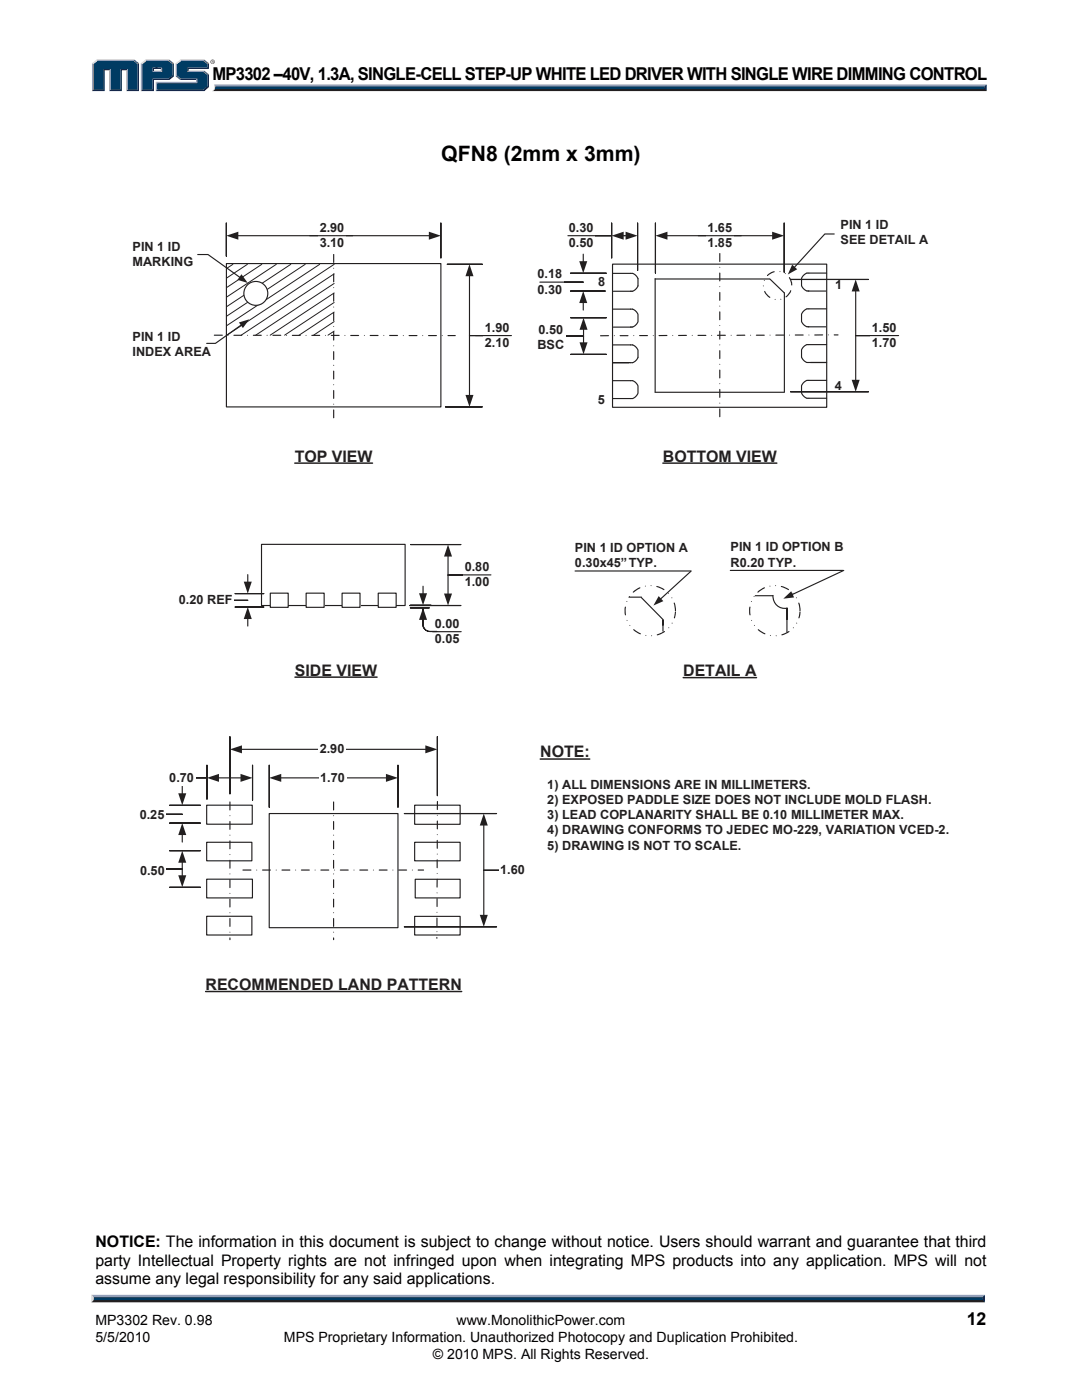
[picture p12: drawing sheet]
<svg xmlns="http://www.w3.org/2000/svg" width="216mm" height="279mm" viewBox="0 0 216 279" stroke-linecap="round" stroke-linejoin="round" font-family="sans-serif">
<path d="M42.7 16.9h154.2l-.4 .6h-153.6z" fill="#94a0b9"/>
<path d="M42.9 17.5h153.6l.4 .7h-154.6l.4-.3z" fill="#231f20"/>
<path d="M196.5 17.3l.4-.4v1.3l-.4-.4z" fill="#001339"/>
<path d="M42.9 17.3h153.6v.5h-153.7z" fill="#003b63"/>
<path d="M42.7 16.9l.2 .5a.79 .79 0 0 1-.6 .8l.1-.1a1.24 1.24 0 0 0 .3-1.2z" fill="#dcddde"/>
<path d="M30.4 14.4l.3-.3h1.4l.2 .3z" fill="#94a0b9"/>
<g fill="#003b63">
<path d="M18.6 12.8l.8-.6h7.3l.8 .6v5.1h-2v-4.1h-1.5v4.1h-1.9v-4.1h-1.5v4.1h-2z"/>
<path d="M28.4 12.8l.8-.6h2.1v1.3h-.9v.9h1.9v-.9h-1.2v-1.3h2.5l.8 .6v2.3l-.8 .6h-3.2v2.2h-2z"/>
<path d="M31.3 16.6h8v-.9h-3.2l-.8-.6v-2.3l.8-.6h4.5l.8 .6v.7h-4v.9h3.2l.8 .6v2.2l-.8 .7h-9.3z"/>
</g>
<path d="M36 12h4.8" fill="none" stroke="#94a0b9" stroke-width=".27"/>
<path d="M35.1 12.6l.9-.7 .1 .3-.8 .6z" fill="#dcddde"/>
<path d="M35.2 12.6v2.7" fill="none" stroke="#94a0b9" stroke-width=".27"/>
<path d="M35.1 15.3l.2-.2 .8 .6-.1 .3z" fill="#547194"/>
<path d="M36 15.8h3.4" fill="none" stroke="#001339" stroke-width=".27"/>
<g fill="#94a0b9">
<path d="M31.1 16.3h8v-.3l.3-.3v.9h-8.1z"/>
<path d="M31.1 16.3l.2 .3v1.3l-.2 .3z"/>
</g>
<path d="M37.4 13.5h4v-.7l.3-.2v1.2h-4.1v.3l-.2 .3z" fill="#001339"/>
<path d="M37.4 14.2h3.4" fill="none" stroke="#94a0b9" stroke-width=".27"/>
<path d="M40.8 14.1l.9 .7-.3 .2-.8-.6z" fill="#547194"/>
<g fill="#001339">
<path d="M31.1 18.2l.2-.3h9.3l.8-.7v-2.2l.3-.2v2.6l-.9 .8z"/>
<path d="M30.4 15.7h3.2l.8-.6v-2.3l.3-.2v2.7l-.9 .7h-3.1v2.2h-2.6l.3-.3h2z"/>
</g>
<path d="M33.8 11.9l.9 .7-.3 .2-.8-.6z" fill="#547194"/>
<path d="M29 12h4.8" fill="none" stroke="#94a0b9" stroke-width=".27"/>
<path d="M28.1 12.6l.9-.7 .2 .3-.8 .6z" fill="#dcddde"/>
<path d="M28.2 12.6v5.6" fill="none" stroke="#94a0b9" stroke-width=".27"/>
<path d="M32.1 13.8l.2-.3v.9l-.2-.3z" fill="#94a0b9"/>
<g fill="#001339">
<path d="M30.4 13.5h1.9l-.2 .3h-1.4v.3l-.3 .3z"/>
<path d="M27.5 12.8l.2-.2v5.6h-2.5l.3-.3h2z"/>
</g>
<path d="M26.8 11.9l.9 .7-.2 .2-.8-.6z" fill="#547194"/>
<path d="M19.2 12h7.6" fill="none" stroke="#94a0b9" stroke-width=".27"/>
<path d="M18.4 12.6l.8-.7 .2 .3-.8 .6z" fill="#dcddde"/>
<path d="M18.5 12.6v5.6" fill="none" stroke="#94a0b9" stroke-width=".27"/>
<path d="M20.6 13.8h1.5l-.3 .2h-.9v4.2h-2.5l.2-.3h2z" fill="#001339"/>
<path d="M21.9 13.8v4.4" fill="none" stroke="#94a0b9" stroke-width=".27"/>
<path d="M24 13.8h1.5l-.3 .2h-.9v4.2h-2.5l.3-.3h1.9z" fill="#001339"/>
<path d="M25.3 13.8v4.4" fill="none" stroke="#94a0b9" stroke-width=".27"/>
<path d="M40.8 11.9l.9 .7-.3 .2-.8-.6z" fill="#547194"/>
<g fill="#231f20">
<path d="M18.7 259.2h177.4l.4 .7h-178.3z"/>
<path d="M42 12.3a.45 .45 0 0 1 .9 0 .45 .45 0 0 1-.9 0zM42.1 12.3a.37 .37 0 0 0 .7 0 .37 .37 0 0 0-.7 0zM42.3 12.1l.3 .1v.4l-.2-.2-.1 .2zM42.3 12.2v.1h.2z"/>
</g>
<path d="M18.3 258.4h178.2l-.4 .8h-177.4z" fill="#94a0b9"/>
<path d="M196.5 258.4v1.5l-.4-.4v-.6z" fill="#001339"/>
<path d="M18.7 258.9h177.4v.6h-177.4z" fill="#003b63"/>
<path d="M18.2 258.4l.5 .5v.5l-.5 .5z" fill="#dcddde"/>
<path d="M58.8 92.4h15.5M132.3 92.4h22.7M58.9 135.1h16.3" fill="none" stroke="#221f1f" stroke-width=".3"/>
<path d="M45.2 44.5v6.6zM88 44.5v7z" fill-rule="evenodd" fill="#fff"/>
<path d="M45.2 44.5v6.6v-6.6M47.4 47h38.4M88 44.5v7v-7" fill="none" stroke="#221f1f" stroke-width=".23"/>
<g fill="#221f1f">
<path d="M45.2 47l2.4-.8v1.6z"/>
<path d="M85.6 46.2l2.4 .8-2.4 .8z"/>
</g>
<path d="M63.5 43.5h5.5v6.7h-5.5z" fill="#fff"/>
<path d="M93.7 67h5.5zM89.2 52.7h7zM88.9 81.2h7.3z" fill-rule="evenodd" fill="#fff"/>
<path d="M93.7 54.9v24.1M96.2 52.7h-7h7M99.2 67h-5.5h5.5M96.2 81.2h-7.3h7.3" fill="none" stroke="#221f1f" stroke-width=".23"/>
<g fill="#221f1f">
<path d="M92.9 78.8h1.6l-.8 2.4z"/>
<path d="M93.7 52.7l.8 2.4h-1.6z"/>
</g>
<path d="M96.4 63.4h5.6v6.7h-5.6z" fill="#fff"/>
<path d="M39.5 50.8h2l6.4 4.6" fill="none" stroke="#221f1f" stroke-width=".23"/>
<path d="M48.2 54.7l1.2 1.8-2-.7z" fill="#221f1f"/>
<path d="M53.7 152.7v8.4zM79.4 152.7v8.4z" fill-rule="evenodd" fill="#fff"/>
<path d="M53.7 152.7v8.4v-8.4M55.9 155.2h21.3M79.4 152.7v8.4v-8.4" fill="none" stroke="#221f1f" stroke-width=".23"/>
<g fill="#221f1f">
<path d="M53.7 155.2l2.4-.8v1.6z"/>
<path d="M77 154.4l2.4 .8-2.4 .8z"/>
</g>
<path d="M63.6 153.2h5.6v3.7h-5.6z" fill="#fff"/>
<path d="M30.5 173.5l-.1 .4 .1-.4 .1-.1h5.8zM33.8 169.8h6.2zM33.8 177.1h6.2z" fill-rule="evenodd" fill="#fff"/>
<path d="M30.5 173.5l5.9-.1h-5.8l-.1 .1-.1 .4zM33.8 169.8h6.2h-6.2M33.8 177.1h6.2h-6.2M36.4 172v2.9" fill="none" stroke="#221f1f" stroke-width=".23"/>
<g fill="#221f1f">
<path d="M35.6 174.7h1.6l-.8 2.4z"/>
<path d="M36.4 169.8l.8 2.4h-1.6z"/>
</g>
<path d="M27.6 171.9h5.6v3.6h-5.6z" fill="#fff"/>
<path d="M30.4 162.5v.2l.1-.2h5.9zM33.8 160.7h6.2zM33.8 164.3h6.2z" fill-rule="evenodd" fill="#fff"/>
<path d="M36.4 156.9v1.6M30.4 162.5h6h-5.9l-.1 .2zM33.8 160.7h6.2h-6.2M33.8 164.3h6.2h-6.2M36.4 166.5v1.6" fill="none" stroke="#221f1f" stroke-width=".23"/>
<g fill="#221f1f">
<path d="M36.4 164.3l.8 2.4h-1.6z"/>
<path d="M35.6 158.3h1.6l-.8 2.4z"/>
</g>
<path d="M27.6 160.7h5.6v3.7h-5.6z" fill="#fff"/>
<path d="M41 197.9h51.1" fill="none" stroke="#221f1f" stroke-width=".3"/>
<path d="M45.9 147v11.4zM87.3 147v11.8z" fill-rule="evenodd" fill="#fff"/>
<path d="M45.9 147v11.4v-11.4M48.1 149.5h37M87.3 147v11.8v-11.8" fill="none" stroke="#221f1f" stroke-width=".23"/>
<g fill="#221f1f">
<path d="M45.9 149.5l2.4-.7v1.5z"/>
<path d="M84.9 148.8l2.4 .7-2.4 .8z"/>
</g>
<path d="M63.5 147.5h5.6v3.7h-5.6z" fill="#fff"/>
<path d="M107.8 151.5h9.9" fill="none" stroke="#221f1f" stroke-width=".3"/>
<path d="M61.8 47h8.6" fill="none" stroke="#221f1f" stroke-width=".23"/>
<path d="M96.5 173.7l5.8-.1zM80.7 162.4h18.4zM80.7 185h18.4z" fill-rule="evenodd" fill="#fff"/>
<path d="M96.5 173.7l5.8-.1zM96.5 164.6v18.2M99.1 162.4h-18.4h18.4M99.1 185h-18.4h18.4" fill="none" stroke="#221f1f" stroke-width=".23"/>
<g fill="#221f1f">
<path d="M95.7 182.6h1.6l-.8 2.4z"/>
<path d="M96.5 162.4l.8 2.4h-1.6z"/>
</g>
<path d="M99.5 171.6h5.6v3.7h-5.6z" fill="#fff"/>
<path d="M36.3 155.2h5zM41.3 152.7v6.8zM50.4 152.7v7z" fill-rule="evenodd" fill="#fff"/>
<path d="M36.3 155.2h5h-5M41.3 152.7v6.8v-6.8M43.5 155.2h4.7M50.4 152.7v7v-7" fill="none" stroke="#221f1f" stroke-width=".23"/>
<g fill="#221f1f">
<path d="M41.3 155.2l2.4-.8v1.6z"/>
<path d="M48 154.4l2.4 .8-2.4 .8z"/>
</g>
<path d="M33.5 153.2h5.5v3.7h-5.5z" fill="#fff"/>
<path d="M159.5 122.1l.1-.1 .1 .2v.3l-.2 .9h-.1zM158.9 124.3h.1l.1 .1-.2 .1zM158.2 125.2h.2v.2h-.2zM156 126.6l1.5-.6v.1l-1.1 .6-.4 .1-.1-.1zM154.9 126.8l.1 .1-.1 .1-.1-.1zM153.6 126.8l.2-.1v.1l-.1 .1zM151.2 125.6l1.5 .9-.1 .1-.7-.4-.7-.5zM150.5 124.7l.1 .1v.1h-.2zM149.9 123.7l.2 .1-.1 .1h-.1zM149.5 121.1l.2-.1 .1 .1-.1 1.7-.2-.4zM149.8 120l.2-.1v.2h-.1zM150.4 119l.1-.1 .1 .2h-.2zM151.1 118.1l1.1-.7 .4-.1-1.3 1h-.2zM153.6 116.9l.2 .1-.1 .1-.2-.1zM154.6 116.9l.2-.1 .1 .1-.1 .1zM155.8 117l.1-.1 .8 .3 .7 .4v.2zM158.1 118.3h.2v.2h-.2zM158.9 119.2l.1 .1v.1h-.2zM159.3 120.2l.2 .1 .2 .8v.8l-.1 .1z" fill="#221f1f"/>
<path d="M168.4 113.8l-10.4 4.9" fill="none" stroke="#221f1f" stroke-width=".23"/>
<path d="M156.3 119.5l1.6-1.5 .5 1.2z" fill="#221f1f"/>
<path d="M48.2 64.8l-5.2 3.7h-1.8M145.7 113.8h22.5" fill="none" stroke="#221f1f" stroke-width=".23"/>
<path d="M136.3 135.2h14.7" fill="none" stroke="#221f1f" stroke-width=".3"/>
<path d="M47.7 64.4l2-.7-1.2 1.8z" fill="#221f1f"/>
<path d="M150.7 118.9h3.5M154.2 118.8a2.4 2.4 0 0 0 2.9 2.6M157 123.6v-2.2v4.8" fill="none" stroke="#221f1f" stroke-width=".23"/>
<path d="M130.8 44.5v10zM156.5 44.5v9.8z" fill-rule="evenodd" fill="#fff"/>
<path d="M130.8 44.5v10v-10M133 47h21.3M156.5 44.5v9.8v-9.8" fill="none" stroke="#221f1f" stroke-width=".23"/>
<g fill="#221f1f">
<path d="M130.8 47l2.4-.8v1.6z"/>
<path d="M154.1 46.2l2.4 .8-2.4 .8z"/>
</g>
<path d="M140.8 43.5h5.6v6.7h-5.6z" fill="#fff"/>
<path d="M170.7 67h5.7zM157.7 55.8h15.6zM157.7 78.2h15.6z" fill-rule="evenodd" fill="#fff"/>
<path d="M170.7 58v18M173.3 55.8h-15.6h15.6M170.7 67h5.8zM173.3 78.2h-15.6h15.6" fill="none" stroke="#221f1f" stroke-width=".23"/>
<g fill="#221f1f">
<path d="M169.9 75.8h1.6l-.8 2.4z"/>
<path d="M170.7 55.8l.8 2.4h-1.6z"/>
</g>
<path d="M173.7 63.5h5.5v6.7h-5.5z" fill="#fff"/>
<path d="M170.7 67h8.6" fill="none" stroke="#221f1f" stroke-width=".23"/>
<path d="M110 67.1h6.4h-6.3l-.2 .2zM113.9 63.4h7.1zM113.9 70.7h7.1z" fill-rule="evenodd" fill="#fff"/>
<path d="M110 67.1l-.1 .2 .2-.2h6.3zM113.9 63.4h7.1h-7.1M113.9 70.7h7.1h-7.1M116.4 65.6v2.9" fill="none" stroke="#221f1f" stroke-width=".23"/>
<g fill="#221f1f">
<path d="M115.6 68.3h1.6l-.8 2.4z"/>
<path d="M116.4 63.4l.8 2.4h-1.6z"/>
</g>
<path d="M106.9 63.8h6v6.7h-6z" fill="#fff"/>
<path d="M109.7 56.3h6.7zM113.8 54.5h7.2zM113.8 58.1h7z" fill-rule="evenodd" fill="#fff"/>
<path d="M109.7 56.3h6.7h-6.7M113.8 54.5h7.2h-7.2M113.8 58.1h7h-7M116.4 50.7v1.6M116.4 60.3v1.6" fill="none" stroke="#221f1f" stroke-width=".23"/>
<g fill="#221f1f">
<path d="M116.4 58.1l.8 2.4h-1.6z"/>
<path d="M115.6 52.1h1.6l-.8 2.4z"/>
</g>
<path d="M107 52.8h5.5v6.7h-5.5z" fill="#fff"/>
<path d="M107.7 56.3h8.6M139.3 47h8.6M166.5 46.7h-1.9l-6.1 6.7" fill="none" stroke="#221f1f" stroke-width=".23"/>
<path d="M158.1 52.8l1 .9-1.9 1.1z" fill="#221f1f"/>
<path d="M116 47h6zM122 44.5v7zM127.2 44.5v9.5z" fill-rule="evenodd" fill="#fff"/>
<path d="M116 47h6.1h-6.1M122.1 44.5v7v-7M124.3 47h.7M127.2 44.5v9.5v-9.5" fill="none" stroke="#221f1f" stroke-width=".23"/>
<g fill="#221f1f">
<path d="M122 47l2.4-.8v1.6z"/>
<path d="M124.8 46.2l2.4 .8-2.4 .8z"/>
</g>
<path d="M113.2 43.5h5.6v6.7h-5.6z" fill="#fff"/>
<path d="M113.3 47h8.6" fill="none" stroke="#221f1f" stroke-width=".23"/>
<path d="M89.4 114.8h5.8zM81.9 108.7h10zM81.7 120.8h10.2z" fill-rule="evenodd" fill="#fff"/>
<path d="M89.4 110.9v7.7M91.9 108.7h-10h10M95.2 114.8h-5.8h5.8M91.9 120.8h-10.1h10.1" fill="none" stroke="#221f1f" stroke-width=".23"/>
<g fill="#221f1f">
<path d="M89.4 108.7l.8 2.4h-1.6z"/>
<path d="M88.6 118.5h1.6l-.8 2.3z"/>
</g>
<path d="M92.4 111.2h5.6v6.7h-5.6z" fill="#fff"/>
<path d="M86.3 126.1h5.7" fill="none" stroke="#221f1f" stroke-width=".23"/>
<path d="M84.4 121.3v3.4a1.37 1.37 0 0 0 1.4 1.3h1.4h-1.4a1.37 1.37 0 0 1-1.4-1.3zM81.9 120.8h4.1zM81.9 121.3h3.7z" fill-rule="evenodd" fill="#fff"/>
<path d="M84.4 117v1.6M81.9 120.8h4.1h-4.1M81.9 121.3h3.8h-3.8M84.4 123.5v1.6M84.4 121.3v3.4a1.37 1.37 0 0 0 1.4 1.3h1.4h-1.4a1.37 1.37 0 0 1-1.4-1.3z" fill="none" stroke="#221f1f" stroke-width=".23"/>
<g fill="#221f1f">
<path d="M84.4 121.3l.8 2.4h-1.6z"/>
<path d="M83.6 118.4h1.6l-.8 2.4z"/>
</g>
<path d="M41.1 119.8h8.3zM46.9 118.5h5.7zM46.9 121.1h5.7z" fill-rule="evenodd" fill="#fff"/>
<path d="M41.1 119.8h8.3h-8.3M46.9 118.5h5.7h-5.7M49.4 114.7v1.6M46.9 121.1h5.7h-5.7M49.4 123.3v1.6" fill="none" stroke="#221f1f" stroke-width=".23"/>
<g fill="#221f1f">
<path d="M49.4 121.1l.8 2.4h-1.6z"/>
<path d="M48.6 116.1h1.6l-.8 2.4z"/>
</g>
<path d="M35.4 117.8h11.3v3.7h-11.3z" fill="#fff"/>
<path d="M89.4 114.7h8.6" fill="none" stroke="#221f1f" stroke-width=".23"/>
<g fill="#221f1f">
<path d="M166.3 66.8l.1-.1 .9 .1-.1 .2zM165.3 66.7l.1 .1-.1 .2-.1-.2zM162.4 66.9l.2-.2h1.6l.1 .1-.1 .2h-1.6zM161.4 66.7l.1 .2-.1 .1-.1-.1zM158.6 66.9l.1-.2h1.6l.1 .2-.1 .1h-1.6zM157.5 66.8l.2 .1-.2 .1-.1-.1zM154.7 66.9l.1-.1h1.6l.1 .1-.1 .1h-1.6zM153.6 66.8l.2 .1-.1 .1-.2-.1zM150.8 66.9l.1-.1h1.6l.1 .1-.1 .1h-1.6zM149.8 66.8l.1 .1-.1 .1-.1-.1zM146.9 66.9l.1-.1h1.6l.1 .1-.1 .1h-1.6zM145.9 66.8l.1 .1-.1 .1-.1-.1zM143 66.9l.2-.1h1.5l.2 .1-.2 .1h-1.5zM142 66.8l.1 .1-.1 .1-.1-.1zM139.3 66.8h1.5l.2 .1-.1 .1h-1.6l-.1-.1zM138.1 66.8l.1 .1-.1 .1h-.1zM135.4 66.8h1.6l.1 .1-.1 .1-1.6 .1-.1-.1zM134.2 66.8l.2 .2-.2 .1-.1-.1zM131.4 67l.1-.1 1.6-.1 .1 .2-.1 .1h-1.6zM130.2 67l.1-.1 .2 .1-.1 .1zM127.5 67l.1-.1h1.6l.1 .1-.1 .1h-1.6zM126.5 66.9l.1 .1-.1 .1-.2-.1zM123.6 67l.1-.1h1.6l.1 .1-.1 .1h-1.6zM122.5 67l.1-.1 .1 .1-.1 .1zM119.8 66.9h1.6l.2 .1-.2 .1h-1.6z"/>
<path d="M143.5 81.6l.1-.1 .1 .1v1.6l-.1 .1-.1-.1zM143.5 80.4l.1-.1 .1 .1-.1 .2zM143.5 77.7l.1-.1 .1 .1v1.6l-.1 .1-.1-.1zM143.5 76.6l.1-.1 .1 .1-.1 .1zM143.5 73.8l.1-.1 .1 .1v1.6l-.1 .2-.1-.2zM143.5 72.7l.1-.1 .1 .1-.1 .1zM143.5 70l.1-.1 .1 .1v1.6l-.1 .1-.1-.1zM143.5 68.8l.1-.1 .1 .1-.1 .1zM143.5 66.1l.1-.1 .1 .1v1.6l-.1 .1-.1-.1zM143.5 65l.1-.2 .1 .2-.1 .1zM143.5 62.2l.1-.1 .1 .1v1.6l-.1 .1-.1-.1zM143.5 61.1l.1-.1 .1 .1-.1 .1zM143.5 58.4l.1-.2 .1 .2v1.5l-.1 .2-.1-.2zM143.5 57.2l.1-.1 .1 .1-.1 .1zM143.5 54.5l.1-.1 .1 .1v1.6l-.1 .1-.1-.1zM143.5 53.3l.1-.1 .1 .1-.1 .2zM143.5 50.5l.2 .1v1.6l-.1 .1-.1-.1z"/>
</g>
<path d="M122.2 52.7h42.8v28.6h-42.8z" fill="none" stroke="#221f1f" stroke-width=".23"/>
<path d="M157.7 58l.1-.1a1.66 1.66 0 0 1-1.1 1.4zM155.8 59.6l.1 .1-.1 .1h-.1zM154.5 59.7l.2-.1 .1 .2-.1 .1zM152.5 58.1l1.2 1.3-.5-.2a1.53 1.53 0 0 1-.7-1.1zM152.2 57.1l.1-.2 .1 .2-.1 .1zM152.4 55.9l.2-.1v.2l-.1 .1zM153 54.9l.4-.3a1.49 1.49 0 0 1 1.2-.4l-1.4 .9h-.2zM155.5 54.2l.2-.1v.1l-.1 .1zM156.6 54.5h.2v.2h-.2zM157.4 55.3h.2l.4 .7a.77 .77 0 0 1 0 1z" fill="#221f1f"/>
<g fill="none" stroke="#221f1f" stroke-width=".23">
<path d="M122.3 54.6h3.9a1.82 1.82 0 0 1 1.1 1v1.4a1.9 1.9 0 0 1-1.1 1.1h-3.8M130.7 55.7h22.8M130.7 55.6v22.6M153.6 55.7l2.9 2.7v19.9M164.9 54.5h-3.9a1.87 1.87 0 0 0-1.1 1.1v1.4a1.87 1.87 0 0 0 1.1 1.1h3.8M122.3 68.8h3.9a1.82 1.82 0 0 1 1.1 1.1v1.4a1.57 1.57 0 0 1-1.5 1.1h-3.5h3.2M122.3 76h3.9a1.82 1.82 0 0 1 1.1 1v1.5a1.85 1.85 0 0 1-1.1 1h-3.9M122.3 61.7h3.9a1.82 1.82 0 0 1 1.1 1.1v1.4a1.6 1.6 0 0 1-1.5 1.1M122.4 65.3h3.6M130.7 78.3h25.7M161.3 65.2h3.5M164.9 61.6h-3.9a1.9 1.9 0 0 0-1.1 1.1v1.4a1.57 1.57 0 0 0 1.5 1.1"/>
<path d="M164.9 68.8h-3.9a1.82 1.82 0 0 0-1.1 1v1.5a1.59 1.59 0 0 0 1.5 1h3.5h-3.2M164.9 75.9h-3.9a1.9 1.9 0 0 0-1.1 1.1v1.4a1.82 1.82 0 0 0 1.1 1.1h3.9"/>
</g>
<g fill="#221f1f">
<path d="M89.4 66.9h1.4l.1 .1-.1 .1h-1.4l-.1-.1zM88.1 67l.1-.1 .2 .1-.2 .1zM85.4 67l.1-.1h1.6l.1 .1-.1 .1h-1.6zM84.2 67l.2-.1 .1 .1-.1 .1zM81.5 67l.1-.1h1.6l.1 .1-.1 .1h-1.6zM80.5 66.9l.1 .1-.1 .1-.1-.1zM77.6 67l.1-.2h1.6l.1 .2-.1 .1h-1.6zM76.5 67l.1-.2 .1 .2-.1 .1zM73.9 66.8h1.6l.1 .2-.1 .1h-1.6l-.2-.1zM72.7 66.8l.1 .2-.1 .1-.1-.1zM69.9 67l.1-.2h1.6l.1 .2-.1 .1h-1.6zM68.7 67l.1-.2 .1 .2-.1 .1zM66 66.9l.1-.1h1.6l.1 .1-.1 .1h-1.6zM64.8 66.9l.1-.1 .2 .1-.2 .1zM62.1 66.9l.1-.1h1.6l.1 .1-.1 .1h-1.6zM61 66.9l.1-.1 .1 .1-.1 .1zM58.2 66.9l.1-.1h1.6l.1 .1-.1 .1h-1.6zM57.2 66.8l.1 .1-.1 .1-.1-.1zM54.3 66.9l.1-.1h1.6l.2 .1-.2 .1h-1.6zM53.2 66.9l.1-.1 .1 .1-.1 .1zM50.4 66.9l.2-.1h1.6l.1 .1-.2 .1h-1.6zM49.3 66.9l.1-.1 .1 .1-.1 .1zM46.5 66.9l.2-.1h1.6l.1 .1-.1 .1h-1.6zM45.4 66.9l.1-.1 .1 .1-.1 .1zM42.7 66.8h1.7l.1 .1-.1 .1h-1.6z"/>
<path d="M66.5 81.8l.1-.1 .1 .1v1.6l-.1 .1-.1-.1zM66.5 80.7l.1-.2 .1 .2-.1 .1zM66.5 77.9l.1-.1 .1 .1v1.6l-.1 .1-.1-.1zM66.5 76.8l.1-.1 .1 .1-.1 .1zM66.5 74.1l.1-.2 .1 .2v1.5l-.1 .2-.1-.2zM66.5 72.9l.1-.1 .1 .1-.1 .1zM66.5 70.2l.1-.2 .1 .2v1.6l-.1 .1-.1-.1zM66.5 69l.1-.1 .1 .1-.1 .1zM66.5 66.3l.1-.1 .1 .1v1.6l-.1 .1-.1-.1zM66.5 65.1l.1-.1 .1 .1-.1 .2zM66.5 62.4l.1-.1 .1 .1v1.6l-.1 .1-.1-.1zM66.5 61.3l.1-.1 .1 .1-.1 .1zM66.5 58.5l.1-.1 .1 .1v1.6l-.1 .2-.1-.2zM66.5 57.4l.1-.1 .1 .1-.1 .1zM66.5 54.7l.1-.1 .1 .1v1.6l-.1 .1-.1-.1zM66.5 53.5l.1-.1 .1 .1-.1 .1zM66.5 50.7l.2 .1v1.6l-.1 .1-.1-.1z"/>
</g>
<path d="M94.9 67h7.2" fill="none" stroke="#221f1f" stroke-width=".23"/>
<g fill="none" stroke="#231f20" stroke-width=".2">
<path d="M46.5 52.8l-1.2 .8M49.4 52.8l-4.1 2.7M52.2 52.8l-6.9 4.6M55.1 52.8l-9.8 6.5M58 52.8l-12.7 8.4M60.9 52.8l-15.6 10.3M63.8 52.8l-18.5 12.2M66.7 58.5l-12.8 8.4M66.7 56.6l-15.7 10.3M66.7 52.8l-21.4 14.1M66.7 54.7l-18.6 12.2M66.7 66.1l-1.3 .8"/>
<path d="M66.7 60.4l-9.9 6.5M66.7 64.2l-4.1 2.7M66.7 62.3l-7 4.6"/>
</g>
<circle cx="51" cy="58.6" r="2.39" fill="#fff"/>
<g fill="none" stroke="#221f1f" stroke-width=".23">
<path d="M45.2 52.6h42.8v28.6h-42.8zM52.2 108.6h28.6v12.2h-28.6z"/>
<circle cx="51.1" cy="58.6" r="2.39"/>
</g>
<g fill="#fff">
<path d="M75.5 118.4h3.5v2.7h-3.5z"/>
<path d="M68.3 118.4h3.6v2.7h-3.6z"/>
<path d="M61.1 118.5h3.6v2.7h-3.6z"/>
<path d="M53.9 118.4h3.6v2.7h-3.6z"/>
</g>
<path d="M53.9 118.4h3.6v2.8h-3.6zM61.1 118.4h3.6v2.8h-3.6zM68.3 118.4h3.5v2.8h-3.5zM75.5 118.4h3.5v2.8h-3.5z" fill="none" stroke="#221f1f" stroke-width=".23"/>
<g fill="#221f1f">
<path d="M83.3 173.6l.1-.1h1.1l.1 .1-.1 .2h-1.1zM82.2 173.6l.1-.1 .1 .1-.1 .2zM79.4 173.6l.1-.1h1.6l.2 .1-.2 .2h-1.6zM78.3 173.6l.1-.1 .1 .1-.1 .2zM75.5 173.6l.2-.1h1.6l.1 .1-.1 .2h-1.6zM74.4 173.6l.1-.1 .1 .1-.1 .2zM71.7 173.6l.1-.1h1.6l.1 .1-.1 .2h-1.6zM70.5 173.6l.1-.1 .2 .1-.2 .2zM67.8 173.6l.1-.1h1.6l.1 .1-.1 .2h-1.6zM66.6 173.6l.2-.1 .1 .1-.1 .2zM63.9 173.6l.1-.1h1.6l.1 .1-.1 .2h-1.6zM62.8 173.6l.1-.1 .1 .1-.1 .2zM60 173.6l.1-.1h1.6l.1 .1-.1 .2h-1.6zM58.9 173.6l.1-.1 .1 .1-.1 .2zM56.1 173.6l.2-.1h1.5l.2 .1-.2 .2h-1.5zM55 173.6l.1-.1 .1 .1-.1 .2zM52.3 173.6l.1-.1h1.6l.1 .1-.1 .2h-1.6zM51.1 173.6l.1-.1 .1 .1-.1 .2zM48.4 173.6l1.7-.1 .1 .1-.1 .2h-1.6z"/>
<path d="M66.6 187.1l.1 .1-.1 .4-.1-.1zM66.6 185.9l.1 .1-.1 .1-.1-.1zM66.5 183.3l.1-.1 .1 .1v1.6l-.1 .1-.1-.1zM66.5 182.2l.1-.2 .1 .2-.1 .1zM66.5 179.4l.1-.1 .1 .1v1.6l-.1 .1-.1-.1zM66.5 178.3l.1-.1 .1 .1-.1 .1zM66.6 175.4l.1 .2v1.5l-.1 .2-.1-.2v-1.5zM66.6 174.3l.1 .1-.1 .1-.1-.1zM66.5 171.7l.1-.1 .1 .1v1.6l-.1 .1-.1-.1zM66.5 170.5l.1-.1 .1 .1-.1 .2zM66.5 167.8l.1-.1 .1 .1v1.6l-.1 .1-.1-.1zM66.6 166.6l.1 .1-.1 .1-.1-.1zM66.5 163.9l.1-.1 .1 .1v1.6l-.1 .1-.1-.1zM66.5 162.8l.1-.1 .1 .1-.1 .1zM66.5 160l.2 .1v1.6l-.1 .1-.1-.1z"/>
</g>
<path d="M41.2 175.5h9.2v3.7h-9.2zM41.2 168.1h9.1v3.7h-9.1z" fill="none" stroke="#221f1f" stroke-width=".23"/>
<g fill="#221f1f">
<path d="M45.8 187.2l.1-.1 .1 .1-.1 .4zM45.9 185.9l.1 .1-.1 .1-.1-.1zM45.8 183.3l.1-.1 .1 .1v1.6l-.1 .1-.1-.1zM45.8 182.2l.1-.2 .1 .2-.1 .1zM45.8 179.4l.1-.1 .1 .1v1.6l-.1 .1-.1-.1zM45.8 178.3l.1-.1 .1 .1-.1 .1zM45.9 175.4l.1 .2v1.5l-.1 .2-.1-.2v-1.5zM45.9 174.3l.1 .1-.1 .1-.1-.1zM45.8 171.7l.1-.1 .1 .1v1.6l-.1 .1-.1-.1zM45.8 170.5l.1-.1 .1 .1-.1 .2zM45.8 167.8l.1-.1 .1 .1v1.6l-.1 .1-.1-.1zM45.9 166.6l.1 .1-.1 .1-.1-.1zM45.8 163.9l.1-.1 .1 .1v1.6l-.1 .1-.1-.1zM45.8 162.8l.1-.1 .1 .1-.1 .1zM45.8 160l.2 .1v1.6l-.1 .1-.1-.1z"/>
<path d="M87.2 187l.1 .1-.1 .2-.1-.1zM87.1 185.9l.1-.1 .1 .2-.1 .1zM87.1 183.2l.1-.1 .1 .1v1.6l-.1 .1-.1-.1zM87.1 182.1l.1-.1 .1 .1-.1 .1zM87.1 179.3l.1-.1 .1 .1v1.6l-.1 .1-.1-.1zM87.1 178.2l.1-.1 .1 .1-.1 .1zM87.1 175.5l.1-.2 .1 .2v1.6l-.1 .1-.1-.1zM87.1 174.3l.1-.1 .1 .1-.1 .1zM87.1 171.6l.1-.1 .1 .1v1.6l-.1 .1-.1-.1zM87.1 170.4l.1-.1 .2 .2-.2 .1zM87.1 167.7l.1-.1 .2 .1v1.6l-.2 .1-.1-.1zM87.1 166.6l.2-.1 .1 .1-.2 .1zM87.2 163.8l.1-.1 .1 .1v1.6l-.1 .2-.1-.2zM87.3 162.6l.1 .1-.1 .1-.1-.1zM87.2 159.9l.2 .1v1.6l-.1 .1-.1-.1z"/>
</g>
<path d="M41.2 160.7h9.1v3.8h-9.1zM53.7 162.4h25.7v22.7h-25.7zM82.7 160.7h9.1v3.8h-9.1zM82.7 168.1h9.1v3.7h-9.1zM82.9 175.5h8.9v3.7h-8.9zM41.2 182.9h9.1v3.7h-9.1zM82.7 182.9h9.1v3.7h-9.1z" fill="none" stroke="#221f1f" stroke-width=".23"/>
<path d="M134.7 122.1l.1-.1 .1 .2-.2 1.2h-.2zM134 124.3h.2v.1l-.1 .1zM133.4 125.2h.1v.2h-.1zM131.1 126.6l1.6-.6-.1 .1-.8 .5-.6 .2-.2-.1zM130 126.8l.1 .1-.1 .1-.1-.1zM128.8 126.8l.1-.1 .1 .1-.1 .1zM126.3 125.6l1.6 .9-.2 .1-.7-.4-.6-.5zM125.6 124.7l.2 .1-.1 .1h-.1zM125.1 123.7l.1 .1v.1h-.2zM124.7 121.1l.1-.1 .1 .1-.1 1.7-.2-.4zM125 120l.1-.1 .1 .2h-.2zM125.5 119l.2-.1v.2h-.1zM126.3 118.1l1-.7 .5-.1-1.4 1h-.1zM128.7 116.9l.2 .1-.1 .1zM129.8 116.9l.1-.1 .1 .1-.1 .1zM130.9 117l.2-.1 .7 .3 .8 .4v.2zM133.3 118.3h.1v.2h-.1zM134 119.2l.2 .1-.1 .1h-.1zM134.5 120.2l.1 .1 .2 .8 .1 .8-.1 .1z" fill="#221f1f"/>
<path d="M125.5 119.2h2.5M128 119.3l4.3 4.3M137.9 114l-6.1 5.6M132.3 124.8v-1.1v2.3" fill="none" stroke="#221f1f" stroke-width=".23"/>
<path d="M131.4 119l1 1-2 .8z" fill="#221f1f"/>
<path d="M114.7 114h23.1" fill="none" stroke="#221f1f" stroke-width=".23"/>
<text font-size="4.2" x="88.1" y="32.2">QFN8 (2mm x 3mm)</text>
<g font-size="3.5">
<text x="42.4" y="16">MP3302 –40V, 1.3A, SINGLE-CELL STEP-UP WHITE LED DRIVER WITH SINGLE WIRE DIMMING CONTROL</text>
<text x="192.9" y="264.5">12</text>
</g>
<g font-size="3.2" fill="#231f20">
<text x="58.8" y="92.1">TOP VIEW</text>
<text x="132.3" y="92.1">BOTTOM VIEW</text>
<text x="58.8" y="134.8">SIDE VIEW</text>
<text x="136.3" y="134.9">DETAIL A</text>
<text x="107.8" y="151.2">NOTE:</text>
<text x="41" y="197.6">RECOMMENDED LAND PATTERN</text>
</g>
<g font-size="3.2">
<text x="19" y="249">NOTICE: The information in this document is subject to change without notice. Users should warrant and guarantee that third</text>
<text x="19" y="252.6">party Intellectual Property rights are not infringed upon when integrating MPS products into any application. MPS will not</text>
<text x="19" y="256.3">assume any legal responsibility for any said applications.</text>
</g>
<g font-size="2.8">
<text x="19" y="267.9">5/5/2010</text>
<text x="19" y="264.5">MP3302 Rev. 0.98</text>
<text x="56.7" y="267.9">MPS Proprietary Information. Unauthorized Photocopy and Duplication Prohibited.</text>
<text x="91.1" y="264.5">www.MonolithicPower.com</text>
<text x="86.4" y="271.1">© 2010 MPS. All Rights Reserved.</text>
</g>
<g font-size="2.5" fill="#231f20">
<text x="63.8" y="46.3">2.90</text>
<text x="113.5" y="46.3">0.30</text>
<text x="141.2" y="46.3">1.65</text>
<text x="167.7" y="45.6">PIN 1 ID</text>
<text x="26.5" y="50.1">PIN 1 ID</text>
<text x="26.5" y="53.2">MARKING</text>
<text x="63.8" y="49.3">3.10</text>
<text x="113.5" y="49.3">0.50</text>
<text x="141.2" y="49.3">1.85</text>
<text x="167.7" y="48.7">SEE DETAIL A</text>
<text x="107.3" y="55.5">0.18</text>
<text x="107.3" y="58.6">0.30</text>
<text x="119.4" y="57">8</text>
<text x="166.7" y="57.6">1</text>
<text x="26.5" y="68">PIN 1 ID</text>
<text x="26.5" y="71">INDEX AREA</text>
<text x="96.7" y="66.2">1.90</text>
<text x="96.7" y="69.2">2.10</text>
<text x="107.2" y="69.6">BSC</text>
<text x="107.4" y="66.6">0.50</text>
<text x="174" y="66.3">1.50</text>
<text x="174" y="69.3">1.70</text>
<text x="166.6" y="77.9">4</text>
<text x="119.3" y="80.5">5</text>
<text x="92.7" y="114">0.80</text>
<text x="114.7" y="110.1">PIN 1 ID OPTION A</text>
<text x="114.7" y="113.1">0.30x45” TYP.</text>
<text x="145.8" y="110">PIN 1 ID OPTION B</text>
<text x="145.8" y="113.1">R0.20 TYP.</text>
<text x="92.7" y="117">1.00</text>
<text x="35.7" y="120.6">0.20 REF</text>
<text x="86.8" y="125.3">0.00</text>
<text x="86.8" y="128.4">0.05</text>
<text x="63.8" y="150.3">2.90</text>
<text x="33.8" y="156">0.70</text>
<text x="63.9" y="156">1.70</text>
<text x="109.2" y="157.4">1) ALL DIMENSIONS ARE IN MILLIMETERS.</text>
<text x="109.2" y="160.5">2) EXPOSED PADDLE SIZE DOES NOT INCLUDE MOLD FLASH.</text>
<text x="27.9" y="163.5">0.25</text>
<text x="109.2" y="163.5">3) LEAD COPLANARITY SHALL BE 0.10 MILLIMETER MAX.</text>
<text x="109.2" y="166.5">4) DRAWING CONFORMS TO JEDEC MO-229, VARIATION VCED-2.</text>
<text x="109.2" y="169.6">5) DRAWING IS NOT TO SCALE.</text>
<text x="27.9" y="174.6">0.50</text>
<text x="99.8" y="174.4">1.60</text>
</g>
</svg>
